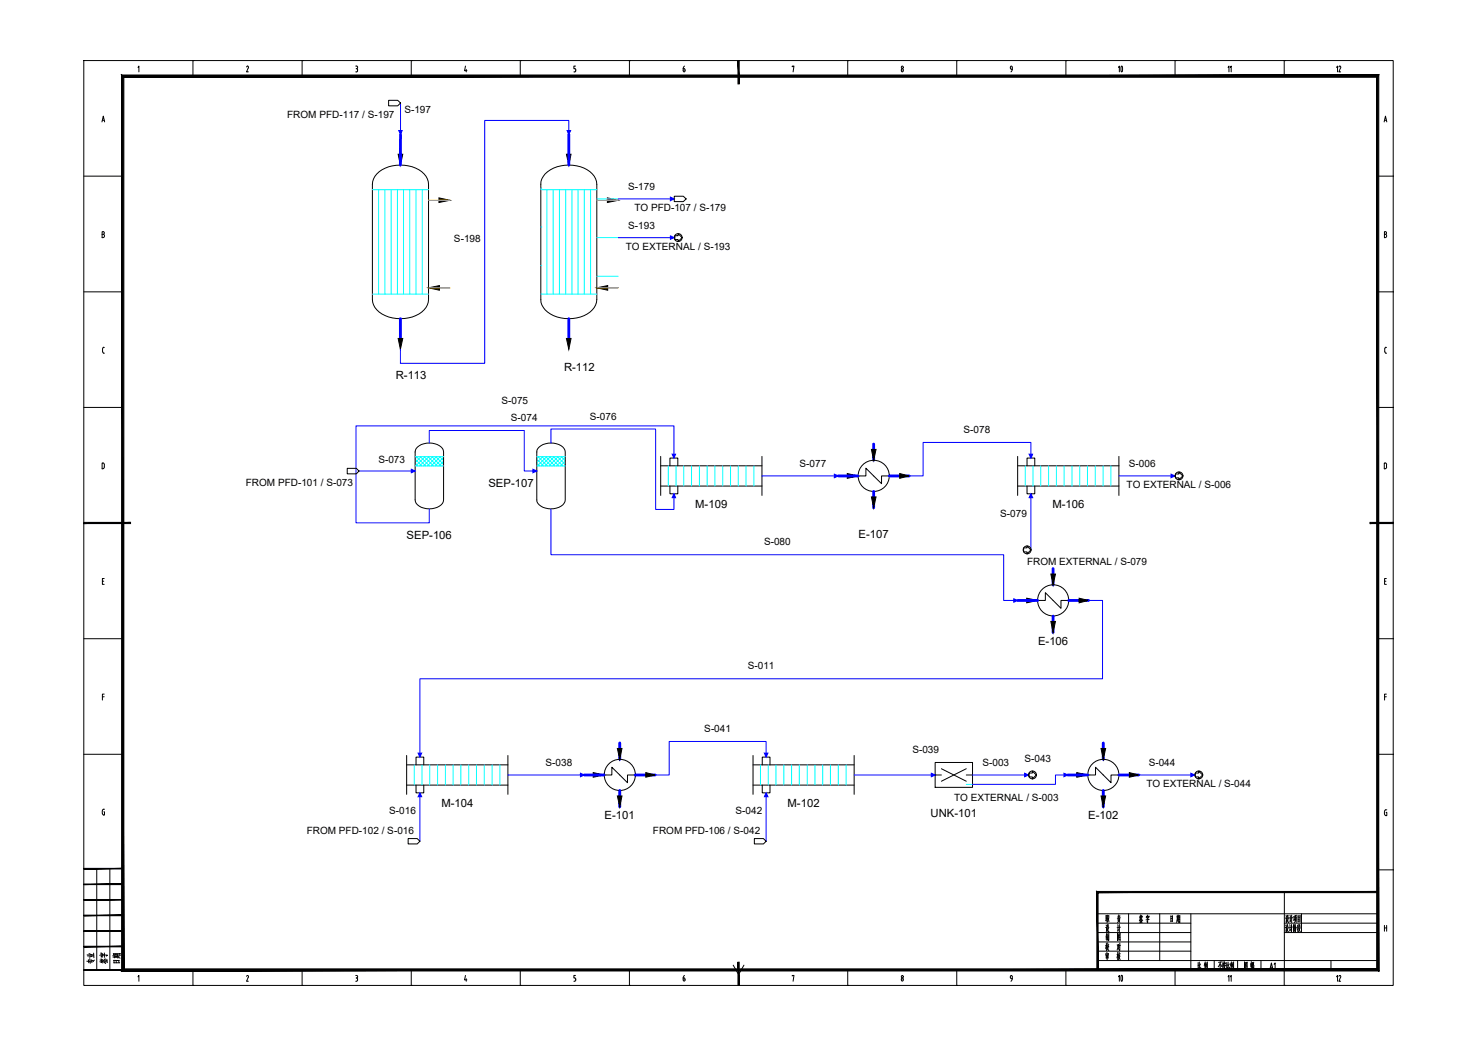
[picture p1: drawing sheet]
<svg xmlns="http://www.w3.org/2000/svg" width="420mm" height="297mm" viewBox="0 0 420 297" stroke-linecap="round" stroke-linejoin="round" font-family="sans-serif">
<g fill="none" stroke="#000" stroke-width=".28">
<path d="M23.8 17.2h372.3v262.9h-372.3zM39.2 19.2l.3-.4v1.6M54.8 17.2h.1M54.8 17.2v4.5M70.1 19l.3-.2 .2 .2-.5 1.4h.5M85.9 17.2h.1M85.9 17.2v4.5M101.1 18.8h.3M101.2 19.5h.2M101.4 18.8l.2 .2v.3l-.2 .2 .3 .4M101.6 19.9v.2M116.9 17.2h.1"/>
<path d="M116.9 17.2v4.5M132.3 18.8l-.2 1.3h.6M132.5 19.7v.7M147.9 17.2h.1M147.9 17.2v4.5M163.4 19.5l.3 .4M163.6 18.8h-.5v.7h.3M163.6 19.9v.2M178.9 17.2h.1M178.9 17.2v4.5M194.2 19.5h.3M194.2 19.5v.6"/>
<path d="M194.5 19.5l.2 .4M194.6 18.8l-.4 .7M194.7 19.9v.2M210 17.2h.1M225.2 19v-.2h.5l-.2 1.6M241 17.2h.1M241 17.2v4.5M256.2 19.9l.3-.4 .3 .4M256.2 19.9v.2M256.7 19.9v.2M272 17.2h.1M272 17.2v4.5"/>
<path d="M287.2 19.1l.3-.3 .3 .3M287.2 19.2l.2 .4 .4 .1v-.5M287.8 19.6l-.4 .8M303 17.2h.1M303 17.2v4.5M334 17.2h.1M334 17.2v4.5M365.1 17.2h.1M365.1 17.2v4.5M29 34.7l.4-1.7 .3 1.7M29.1 34.2h.6M101.1 20.4h.3"/>
<path d="M101.7 20.1l-.3 .3M163.7 20.1l-.1 .3h-.5M194.2 20.1l.3 .3 .3-.3M256.2 20.1l.3 .3 .3-.3M393.5 34.7l.4-1.7 .3 1.7M393.6 34.2h.6M23.8 50.1h11.1M391.7 50.1h4.4M396.1 50.1h.1M29 65.9l.6 .1v.4l-.2 .2 .3 .5-.2 .3-.5 .1zM29 66.6h.4M393.6 65.9l.5 .1v.4l-.2 .2 .3 .5-.2 .3-.4 .1z"/>
<path d="M393.6 66.6h.3M23.8 83h11.1M29.2 99.1v.9M29.2 100l.3 .4M29.4 98.7h.3M29.5 98.7l-.3 .4M391.7 83h4.4M393.6 99.1v.9M393.7 100l.3 .4M394.2 98.7l-.4 .1-.1 .3M396.1 83h.1M23.8 115.8h11.1"/>
<path d="M29.4 100.4h.3M391.7 115.8h4.4M393.9 100.4h.3M396.1 115.8h.1M29.3 133.2l.3-.2 .1-.9-.2-.4-.5-.1v1.7h.3M393.8 131.6h-.3v1.7h.3M393.8 131.6l.4 .5M394.2 132.1v.6M394.2 132.7l-.4 .5M396.1 148.7h.1M29.1 165.2h.4M29.6 164.5h-.5v1.6h.5"/>
<path d="M393.6 165.2h.4M394.1 164.5h-.5v1.6h.5M23.8 181.6h11.1M29.1 198.1h.5M29.6 197.3h-.5v1.7M391.7 181.6h4.4M393.6 198.1h.5M394.1 197.3h-.5v1.7M396.1 181.6h.1M23.8 214.4h11.1M391.7 214.4h4.4M396.1 214.4h.1"/>
<path d="M29.1 230.5v.7M29.1 231.2l.3 .4M29.5 230.7h.2v1h-.3M29.7 230l-.4 .1-.2 .4M393.6 230.7v.7M393.6 231.4l.3 .4M393.9 230.2h.3M393.9 230.2l-.3 .4M394 230.9h.2v.9h-.3M27.5 246.9v28.8M31.2 246.9v28.8M312 259.7h79.7"/>
<path d="M320.8 259.7v13.3M329.7 259.7v13.3M338.5 259.7v16M365.1 253.6v26.5M370 259.7v5.4M391.7 247.3h4.4M396.1 247.3h.1M39.2 277.7l.3-.4v1.6M54.8 275.7v4.4M70.1 277.5l.3-.2 .2 .2-.5 1.4h.5M85.9 275.7v4.4M101.1 277.3h.3"/>
<path d="M101.1 278.9h.3M101.2 278h.2M101.4 277.3l.2 .1v.4l-.2 .2 .3 .3M101.6 278.4v.1M101.7 278.5l-.3 .4M116.9 275.7v4.4M132.3 277.3l-.2 1.2h.6M132.5 278.2v.7M147.9 275.7v4.4M163.1 278.9h.3M163.6 277.3h-.5v.7a.48 .48 0 0 1 .5 .3 .48 .48 0 0 1-.2 .6M178.9 275.7v4.4"/>
<path d="M194.2 278a.43 .43 0 0 1 .5 .3 .43 .43 0 0 1-.4 .5zM194.6 277.3l-.4 .7M208.4 274.3l1.6 2.7 1.5-2.7M225.2 277.4v-.1h.5l-.2 1.6M241 275.7v4.4M256.4 278a.36 .36 0 0 1 .4 .4 .36 .36 0 0 1-.5 .3zM272 275.7v4.4M287.2 277.6l.3-.3 .3 .3M287.2 277.7l.3 .5M287.5 278.2h.3M287.8 277.7l-.1 .8-.3 .4M303 275.7v4.4"/>
<path d="M312 273h79.7M312 262.4h26.5M312 265.1h26.5M312 267.7h26.5M312 270.4h26.5M324.1 261.6l.1 .4M324.2 260.1l-.2 .9M324.2 260.5l.1 .4M324.3 261.6v.3M324.3 260.8l.6 .8M324.3 260.8l-.4 1M324.4 260.5h-.3"/>
<path d="M324.5 261.3l-.4 .1M324.6 260.2l-.2 .6M324.6 261.6l-.1 .5M324.6 260.5v.4M324.7 262.1l-.7 .1M324.8 260.5h-.3M325.9 260.4v.5M326.2 260.1l.1 .3M326.2 261.1v1.2l-.2-.3M326.4 260.8l-.4 .1M326.5 260.7l-.3 .5M326.6 260.5h-.7"/>
<path d="M326.7 260.4l-.2 .4M326.7 261.4l-.9 .1M332.9 260.3v1.7M333.2 261.1h-.3M333.3 261.8l-.4 .1M333.3 260.4l-.4 .1M333.3 260.3v1.7M334 275.7v4.4M334.7 260.1v1.4M334.7 261.6l-.2 .6M334.8 261.6l.1 .4M334.9 260.8l-.2 .1"/>
<path d="M334.9 261.1l-.2 .1M335 260.1l-.1 1.3M335.1 260.5l-.6 .1M335.1 261.4l-.6 .2M335.2 260.3l-.1 1.1M335.4 261.3l-.3 .1v.8M335.4 260.8h-.2M335.4 260.3v1.9l-.2-.1M335.4 260.3l-.2 .1M340.6 273.6v1.7M340.9 274.3l-.3 .1M340.9 275l-.4 .4"/>
<path d="M340.9 273.5v1.7l.3 .2h.1v-.5M341.3 274l-.4 .6M342.5 273.8v1.7M342.6 273.4l-.3 1M342.7 274.5l.1 .3M342.7 274.2l.2-.1-.2 1.2M342.8 273.8l-.2 .9M343 273.7l-.4 .1M343.1 274v.9M343.2 273.4v2.1l-.1-.3M345.2 273v2.7M346.9 273.9v1.5"/>
<path d="M346.9 273.5l-.6 1.3M347 274.1l.3 .6M347.3 273.4l-.9 .1M347.7 273.3v2.2l-.2-.3M347.8 274.3l-.3 .4M347.8 274l-.3 .1M347.9 273.7l-.1 .5M348.1 274l-.1 .9 .3 .5M348.1 273.3v.4M348.2 274.5l-.4 1M348.3 273.8l-.4 .1M348.3 273.7v.4"/>
<path d="M348.4 274.4l-.6 .2M348.7 273.6v1.6M349 274.3l-.3 .1M349.1 273.5v1.7l.2 .2h.2v-.5M349.4 274l-.3 .6M350 273.8v1.7M350.1 273.4l-.3 1M350.1 274.4l.1 .3M350.2 274.2l.2-.1-.3 1.2M350.2 273.8l-.2 .9M350.4 273.7l-.3 .1M350.5 273.9v1"/>
<path d="M350.7 273.4v2.1l-.2-.3M351.8 273v2.7M353.8 275.4v-1.9v2M353.8 275.3l.7 .1M354.1 274.2l.4 .4M354.1 274.9l.1 .3M354.1 274.6l.1 .3M354.2 273.8l-.3 .5M354.3 274h-.2M354.4 273.9l-.5 .9M354.5 273.5v1.9M354.5 273.6l-.7 .1"/>
<path d="M355.6 273.9v.9M355.7 273.3v2.2M355.9 273.9l-.1 .7M355.9 274l-.3 .1M356 274.5v1M356.1 273.8v.6M356.2 274.6v.8M356.3 273.8v.5h-.2M356.3 273.9h-.2M356.4 275h-.4M356.4 275.4h-.4M356.4 274.5l-.4 .1"/>
<path d="M356.4 274.4v1M356.4 273.5l-.4 .1M365.1 262.4h26.6M365.1 265.1h26.6M365.5 262.9l.1 .4M365.6 260.3l.1 .3M365.6 263.5v1M365.6 263.6h-.2M365.7 260.9l-.3 .1M365.7 260.8v1.1M365.7 264.2l-.2 .5M365.8 264l.5 .9"/>
<path d="M365.8 261.6l-.2 .5M365.9 261.4l.5 .8M365.9 263.3l-.2 .5M365.9 262.8v.5M365.9 260.2l-.2 1M366 262.8l.1 .8h.2M366 262.9l-.1 .1M366.1 260.2v.6l.3 .1M366.1 260.3h-.2M366.1 263.8h-.3M366.2 263.7l-.6 1.2M366.2 261.1l-.4 .1"/>
<path d="M366.2 261.1l-.5 1.1M366.6 260.9l.2-.1v1.1M366.6 262.8l.2 .4M366.7 263.5v1.1M366.7 260.2l.1 .3M366.7 263.5l-.2 .1M366.8 264.2l-.1 .5M366.9 261.5l-.2 .5M367.1 262.8v2.1M367.2 260.1v2.1M367.4 263.5l-.6 .1M367.5 260.8l-.6 .2"/>
<path d="M367.7 262.8v2M367.9 260.6v.9M367.9 262.9l-.2 .1M367.9 262.9l-.1 1.3-.1-.2M368 260.5l-.3 .1M368.1 263.6l-.3 1.3M368.1 261.3l-.4 .3M368.1 260.6v1.1M368.2 263l.4 .8M368.2 262.7l-.3 1M368.3 263.6v1.3M368.3 260.9l-.3 1.4"/>
<path d="M368.3 260.3l-.1 .4M368.3 261.7l.2 .5M368.5 260.7h-.4M368.5 260.6v1.1M368.6 260.2l-.5 .1M368.9 263v1.8M369 260.2v1.9M369.1 263.7h-.2M369.1 263.3l-.2 .1M369.1 264l-.3 .2M369.1 262.8l-.2 .3M369.3 264l.3 .8"/>
<path d="M369.3 262.8l-.1 1M369.3 263l.2-.1v.6M369.5 261.3l-.5 .1M369.5 260.8l-.5 .1M369.5 263.5l.1 .1M369.5 263.8l-.2 .1M369.6 263.8l-.6 1.1M369.6 261.8l-.6 .1M369.6 260.3l-.6 .1M369.6 260.3v1.8M378.4 273v2.7M393.6 263v1.7"/>
<path d="M393.6 263.8h.6M394.2 263v1.7M54.8 280.1h.1M85.9 280.1h.1M116.9 280.1h.1M147.9 280.1h.1M178.9 280.1h.1M210 280.1h.1M241 280.1h.1M272 280.1h.1M303 280.1h.1M334 280.1h.1"/>
<path d="M365.1 280.1h.1"/>
<circle cx="256.5" cy="19.1" r=".32"/>
<circle cx="256.5" cy="277.6" r=".32"/>
</g>
<g fill="#000" stroke="#000" stroke-width=".28">
<path d="M209.8 17.2l.3 6.7v-6.7zM209.8 17.2l.3 6.7h-.3z"/>
<path d="M34.6 21.3l.6 254.1v-253.4zM34.6 21.3l.6 254.1-.6 .6zM34.6 276l356.8-.6h-356.2zM34.6 276l356.8-.6 .6 .6zM391.4 22v253.4l.6 .6zM392 21.3v254.7l-.6-254zM35.2 22h356.2l.6-.7zM34.6 21.3h357.4l-356.8 .7z"/>
<path d="M23.8 148.5v.3l13.3-.3zM23.8 148.8l13.3-.3v.3z"/>
<path d="M389.5 148.8h6.6v-.3zM389.5 148.5h6.6l-6.6 .3z"/>
<path d="M23.8 255.8h11.1v-.1zM23.8 255.7h11.1l-11.1 .1z"/>
<path d="M23.8 251.4h11.1v-.1zM23.8 251.3h11.1l-11.1 .1z"/>
<path d="M23.8 247h11.1v-.2zM23.8 246.8h11.1l-11.1 .2z"/>
<path d="M312.2 253.7h79.5v-.3zM311.8 253.4h79.9l-79.5 .3zM311.8 253.4l.4 22.3v-22zM311.8 253.4l.4 22.3h-.4z"/>
<path d="M23.8 275.8h11.1v-.2zM23.8 275.6h11.1l-11.1 .2z"/>
<path d="M23.8 269.1h11.1v-.1zM23.8 269h11.1l-11.1 .1z"/>
<path d="M23.8 264.7h11.1v-.2zM23.8 264.5h11.1l-11.1 .2z"/>
<path d="M23.8 260.3h11.1v-.2zM23.8 260.1h11.1l-11.1 .2z"/>
<path d="M209.8 273.5v6.6h.3zM209.8 273.5h.3v6.6z"/>
</g>
<g fill="none" stroke="#000" stroke-width=".28">
<path d="M107.1 49.4a10.3 10.3 0 0 1 13.5 0 4.4 4.4 0 0 1 1.2 3v32.7a5.8 5.8 0 0 1-4.6 5 10 10 0 0 1-10.6-2.7l-.7-1.5v-.8v-32.7a4.4 4.4 0 0 1 1.2-3zM155 49.4a10.3 10.3 0 0 1 13.4 0 4.4 4.4 0 0 1 1.3 3v32.7a6.1 6.1 0 0 1-5.8 5.3 9.4 9.4 0 0 1-9.4-3l-.7-1.5-.1-.8v-32.7a4.1 4.1 0 0 1 1.3-3zM118.7 127.1a5.4 5.4 0 0 1 7.1 .4l.3 1v13.6a3.6 3.6 0 0 1-4.1 2.5 3.6 3.6 0 0 1-4-2.5v-13.6l.3-1zM153.3 127.1a5.3 5.3 0 0 1 7 .4l.4 1v13.6a3.6 3.6 0 0 1-4.1 2.5 3.6 3.6 0 0 1-4-2.5v-13.6v-.5zM187.8 138.2h28.8M187.8 132.4h28.8M187.8 129.7v11.1M190.4 132.4v-2.2h2.3v2.2M190.4 138.2v2.2h2.3v-2.2M216.6 129.7v11.1M244 135.3h2.2v-2.2l4.4 4.4v-2.2h2.2M289.3 138.2h28.8"/>
<path d="M289.3 129.7v11.1M289.3 132.4h28.8M292 132.4v-2.2h2.2v2.2M292 138.2v2.2h2.2v-2.2M318.1 129.7v11.1M295 170.7h2.2v-2.2l4.4 4.4v-2.2h2.2M115.6 214.7v11.1M115.6 217.4h28.8M118.3 217.4v-2.2h2.2v2.2M144.4 214.7v11.1M214.1 217.4h28.7M214.1 214.7v11.1"/>
<path d="M216.7 217.4v-2.2h2.2v2.2M242.8 214.7v11.1M115.6 223.2h28.8M118.3 223.2v2.2h2.2v-2.2M171.7 220.3h2.2v-2.2l4.5 4.4v-2.2h2.2M214.1 223.2h28.7M216.7 223.2v2.2h2.2v-2.2M309.2 220.3h2.2v-2.2l4.4 4.4v-2.2h2.3"/>
<circle cx="248.4" cy="135.3" r="4.4"/>
<circle cx="299.4" cy="170.7" r="4.4"/>
<circle cx="176.2" cy="220.3" r="4.4"/>
<circle cx="313.7" cy="220.3" r="4.4"/>
</g>
<g fill="none" stroke="#0ff" stroke-width=".28">
<path d="M105.9 53.9h15.9M107.6 53.9v29.7M109.4 53.9v29.7M111.2 53.9v29.7M113 53.9v29.7M114.7 53.9v29.7M116.5 53.9v29.7M118.3 53.9v29.7M120 53.9v29.7M153.7 53.9h16M155.5 53.9v29.7M157.3 53.9v29.7"/>
<path d="M159 53.9v29.7M160.8 53.9v29.7M162.6 53.9v29.7M164.3 53.9v29.7M166.1 53.9v29.7M167.9 53.9v29.7M105.9 83.6h15.9M153.7 83.6h16M118 131.6l.8 .8M118 130.5l1.9 1.9M118 129.8h8.1M118 132.4h8.1"/>
<path d="M118.4 129.8l2.6 2.6M118.6 129.8l-.6 .6M119.5 129.8l2.6 2.6M119.7 129.8l-1.7 1.7M120.6 129.8l2.6 2.6M120.8 129.8l-2.6 2.6M121.7 129.8l2.6 2.6M121.9 129.8l-2.6 2.6M122.8 129.8l2.6 2.6M123 129.8l-2.6 2.6M123.9 129.8l2.2 2.2M124.1 129.8l-2.6 2.6"/>
<path d="M125 129.8l1.1 1.1M125.2 129.8l-2.6 2.6M126.1 129.8v.1M126.1 130l-2.4 2.4M126.1 131.1l-1.3 1.3M126.1 132.2l-.3 .2M152.6 129.8h8M152.6 132.4h8.1M152.6 131.6l.8 .8M152.6 130.5l1.9 1.9M153 129.8l2.6 2.6M153.2 129.8l-.6 .6"/>
<path d="M154.1 129.8l2.6 2.6M154.3 129.8l-1.7 1.7M155.2 129.8l2.6 2.6M155.4 129.8l-2.6 2.6M156.3 129.8l2.6 2.6M156.4 129.8l-2.5 2.6M157.4 129.8l2.6 2.6M157.6 129.8l-2.6 2.6M158.5 129.8l2.2 2.2M158.7 129.8l-2.6 2.6M159.5 129.8l1.2 1.1M159.8 129.8l-2.6 2.6"/>
<path d="M160.7 130l-2.5 2.4M160.7 131.1l-1.4 1.3M160.7 132.2l-.3 .2M190 132.4v5.8M192.2 132.4v5.8M194.4 132.4v5.8M196.6 132.4v5.8M198.8 132.4v5.8M201 132.4v5.8M203.2 132.4v5.8M205.5 132.4v5.8M207.7 132.4v5.8"/>
<path d="M209.9 132.4v5.8M212.1 132.4v5.8M214.3 132.4v5.8M291.5 132.4v5.8M293.7 132.4v5.8M295.9 132.4v5.8M298.1 132.4v5.8M300.3 132.4v5.8M302.5 132.4v5.8M304.7 132.4v5.8M306.9 132.4v5.8M309.1 132.4v5.8"/>
<path d="M311.3 132.4v5.8M313.6 132.4v5.8M315.8 132.4v5.8M117.8 217.4v5.8M120 217.4v5.8M122.2 217.4v5.8M124.4 217.4v5.8M126.6 217.4v5.8M128.8 217.4v5.8M131 217.4v5.8M133.3 217.4v5.8M135.5 217.4v5.8"/>
<path d="M137.7 217.4v5.8M139.9 217.4v5.8M142.1 217.4v5.8M216.2 217.4v5.8M218.4 217.4v5.8M220.6 217.4v5.8M222.8 217.4v5.8M225 217.4v5.8M227.2 217.4v5.8M229.5 217.4v5.8M231.7 217.4v5.8M233.9 217.4v5.8"/>
<path d="M236.1 217.4v5.8M238.3 217.4v5.8M240.5 217.4v5.8"/>
</g>
<g fill="none" stroke="#00f" stroke-width=".8">
<path d="M113.9 38.2l-.1 8.7M161.7 38.2v8.7M113.8 90.6v5.6M161.7 90.6v5.6M238.3 135.3h5.7M248.4 126.2v4.6M248.4 139.7v4.6M252.8 135.3h5.6M289.3 170.7h5.7M299.4 161.6v4.7M299.4 175.1v4.7M303.8 170.7h5.6"/>
<path d="M176.2 211.2v4.6M313.6 211.2v4.6M166.1 220.3h5.6M176.2 224.7v4.6M180.6 220.3h5.6M303.6 220.3h5.6M313.6 224.7v4.6M318.1 220.3h5.6"/>
</g>
<g fill="#000" stroke="#000" stroke-width=".28">
<path d="M113.2 43.8h1.3l-.7 3.1zM124.8 56.2l3.1 .7-3.1 .7zM161 43.8h1.3l-.6 3.1zM172.7 56.2l3.1 .7-3.1 .7zM113.2 96.2h1.3l-.7 3.1zM121.8 81.8l3.1-.6v1.3zM161 96.2h1.3l-.6 3.1zM169.7 81.8l3-.6v1.3zM240.9 134.6l3.1 .7-3.1 .7zM247.7 127.7h1.3l-.6 3.1zM255.8 134.6l2.6 .7-2.6 .7zM247.7 141.3h1.3l-.6 3z"/>
<path d="M291.9 170l3.1 .7-3.1 .7zM298.7 163.2h1.3l-.6 3.1zM298.7 176.6h1.3l-.6 3.2zM306.8 170l2.6 .7-2.6 .7zM175.5 212.8h1.3l-.6 3zM313 212.8h1.3l-.7 3zM168.6 219.6l3.1 .7-3.1 .6zM175.5 226.3h1.3l-.6 3zM183.6 219.6l2.6 .7-2.6 .6zM306.1 219.6l3.1 .7-3.1 .6zM313 226.3h1.3l-.7 3zM321 219.6l2.7 .7-2.7 .6z"/>
</g>
<!-- layer: equipment_outline -->
<path d="M265.8 216.7h10.7v7.1h-10.7z" fill="none" stroke="#000" stroke-width=".28"/>
<!-- layer: internal_symbol -->
<path d="M267.6 218.5l7.1 3.6M274.7 218.5l-7.1 3.6" fill="none" stroke="#000" stroke-width=".28"/>
<!-- layer: process_line -->
<path d="M265.8 220.3h1.8M274.7 220.3h1.8" fill="none" stroke="#000" stroke-width=".28"/>
<!-- layer: EQUIPMENT -->
<path d="M153.7 53.5h.1M169.7 56.5h6.1M153.7 64.5h.1M153.7 75.5h.1M169.7 67.5h6.1M169.7 78.5h6.1M274.7 223h1.8" fill="none" stroke="#0ff" stroke-width=".28"/>
<path d="M121.8 56.9h6.1M169.7 56.9h6.1M121.8 81.8h6.1h-3M169.7 81.8h6.1h-3.1" fill="none" stroke="#ffbf00" stroke-width=".38"/>
<!-- layer: STREAM -->
<g fill="none" stroke="#00f" stroke-width=".28">
<path d="M113.9 29.3v8.9M161.7 38.2v-4h-23.9v69.1h-24v-4M175.8 56.5h15.9M175.8 67.5h15.9M102.1 133.9h15.9M122 125.9v-3.5h27v11.5h3.6M156.6 125.9v-4h29.8v22.9h5.2v-4.4M191.6 130.2v-9.1h-90.4v27.5h20.8v-4M216.6 135.3h21.7M293.1 130.2v-4.4h-30.7v9.5h-4M318.1 135.3h15.9M156.6 144.6v13.1h128.7v13h4"/>
<path d="M293.1 140.4v15.9M309.4 170.7h4v22.2h-194v22.3M217.8 215.2v-4.4h-27.6v9.5h-4M119.4 225.4v13.7M144.4 220.3h21.7M217.8 225.4v13.7M242.8 220.3h23M276.5 220.3h15.9M303.6 220.3h-3.6v2.7h-23.5M323.7 220.3h15.9"/>
</g>
<!-- layer: STREAM_ARROW -->
<g fill="#00f" stroke="#00f" stroke-width=".28">
<path d="M291.3 219.8l1.1 .5-1.1 .5z"/>
<path d="M332.9 134.8l1.1 .5-1.1 .5z"/>
<path d="M118.9 214.1h1l-.5 1.1z"/>
<path d="M119.4 225.4l.5 1.1h-1z"/>
<path d="M165 219.8l1.1 .5-1.1 .5z"/>
<path d="M264.7 219.8l1.1 .5-1.1 .5z"/>
<path d="M217.3 214.1h1l-.5 1.1z"/>
<path d="M217.8 225.4l.5 1.1h-1z"/>
<path d="M302.5 219.8l1.1 .5-1.1 .5z"/>
<path d="M338.5 219.8l1.1 .5-1.1 .5z"/>
<path d="M116.9 133.4l1.1 .5-1.1 .5z"/>
<path d="M151.5 133.4l1.1 .5-1.1 .5z"/>
<path d="M191.1 129.1h1l-.5 1.1z"/>
<path d="M191.6 140.4l.5 1.1h-1z"/>
<path d="M237.2 134.8l1.1 .5-1.1 .5z"/>
<path d="M292.6 129.1h1l-.5 1.1z"/>
<path d="M293.1 140.4l.5 1.1h-1z"/>
<path d="M288.2 170.2l1.1 .5-1.1 .5z"/>
<path d="M190.6 56l1.1 .5-1.1 .6z"/>
<path d="M190.6 67l1.1 .5-1.1 .5z"/>
<path d="M113.4 37.1h.9l-.4 1.1z"/>
<path d="M161.2 37.1h1l-.5 1.1z"/>
</g>
<!-- layer: CONNECTOR -->
<g fill="none" stroke="#000" stroke-width=".28">
<path d="M110.5 28.5h2.6l.8 .8-.8 .8h-2.6zM191.7 55.8h2.6l.8 .7-.8 .8h-2.6zM191.8 67h1v-.6l1.1 1.1-1.1 1.2v-.6h-1zM98.7 133.1h2.6l.8 .8-.8 .8h-2.6zM334.2 134.7h.9v-.5l1.1 1.1-1.1 1.1v-.6h-.9zM291 155.7h1v-.5l1.1 1.1-1.1 1.1v-.5h-1zM292.6 219.7h.9v-.5l1.1 1.1-1.1 1.1v-.6h-.9zM339.8 219.7h1v-.5l1.1 1.1-1.1 1.1v-.6h-1zM116 238.4h2.6l.8 .7-.8 .8h-2.6zM214.4 238.4h2.6l.8 .7-.8 .8h-2.6z"/>
<circle cx="192.8" cy="67.5" r="1.12"/>
<circle cx="335.2" cy="135.3" r="1.12"/>
<circle cx="292" cy="156.3" r="1.12"/>
<circle cx="293.5" cy="220.3" r="1.12"/>
<circle cx="340.8" cy="220.3" r="1.12"/>
</g>
<text font-size="6.6" x="315.7" y="280.8">10</text>
<text font-size="6.2" x="315.7" y="22.2">10</text>
<g font-size="5.7">
<text x="27.9" y="275.2" transform="rotate(-90 27.9 275.2)">专业</text>
<text x="30.7" y="274.8">日期</text>
</g>
<g font-size="5.3">
<text x="312.9" y="263.5">职 责</text>
<text x="313.3" y="268.5">制 图</text>
<text x="31.4" y="275.2" transform="rotate(-90 31.4 275.2)">签字</text>
<text x="313.3" y="274.1">审 核</text>
</g>
<g font-size="4.4">
<text x="378.5" y="21.5">12</text>
<text x="363.4" y="276.6" transform="rotate(-90 363.4 276.6)">A1</text>
<text x="382.1" y="280.1" transform="rotate(-90 382.1 280.1)">12</text>
</g>
<g font-size="4">
<text x="351" y="21.5" transform="rotate(-90 351 21.5)">11</text>
<text x="351" y="280.1" transform="rotate(-90 351 280.1)">11</text>
</g>
<g font-size="3.2">
<text x="112.5" y="107.8">R-113</text>
<text x="160.3" y="105.6">R-112</text>
<text x="138.8" y="138.5">SEP-107</text>
<text x="197.6" y="144.3">M-109</text>
<text x="299.2" y="144.3">M-106</text>
<text x="115.6" y="153.1">SEP-106</text>
<text x="244.1" y="152.9">E-107</text>
<text x="295.1" y="183.3">E-106</text>
<text x="125.5" y="229.3">M-104</text>
<text x="171.9" y="232.9">E-101</text>
<text x="223.9" y="229.3">M-102</text>
<text x="264.5" y="232.3">UNK-101</text>
<text x="309.4" y="232.9">E-102</text>
</g>
<g font-size="2.8">
<text x="81.6" y="33.6">FROM PFD-117 / S-197</text>
<text x="115" y="32">S-197</text>
<text x="178.6" y="54.1">S-179</text>
<text x="178.6" y="65.1">S-193</text>
<text x="180.3" y="60.1">TO PFD-107 / S-179</text>
<text x="129.1" y="68.8">S-198</text>
<text x="177.9" y="71.1">TO EXTERNAL / S-193</text>
<text x="142.6" y="114.9">S-075</text>
<text x="145.2" y="119.7">S-074</text>
<text x="167.7" y="119.3">S-076</text>
<text x="273.9" y="123.1">S-078</text>
<text x="107.6" y="131.5">S-073</text>
<text x="227.3" y="132.8">S-077</text>
<text x="320.9" y="132.8">S-006</text>
<text x="69.9" y="138.2">FROM PFD-101 / S-073</text>
<text x="320.3" y="138.8">TO EXTERNAL / S-006</text>
<text x="284.3" y="147">S-079</text>
<text x="217.2" y="155">S-080</text>
<text x="292" y="160.6">FROM EXTERNAL / S-079</text>
<text x="212.6" y="190.3">S-011</text>
<text x="200.2" y="208.1">S-041</text>
<text x="259.4" y="214.1">S-039</text>
<text x="155.1" y="217.8">S-038</text>
<text x="279.3" y="217.8">S-003</text>
<text x="291.2" y="216.7">S-043</text>
<text x="326.5" y="217.8">S-044</text>
<text x="271.2" y="227.6">TO EXTERNAL / S-003</text>
<text x="325.9" y="223.8">TO EXTERNAL / S-044</text>
<text x="110.6" y="231.5">S-016</text>
<text x="209.1" y="231.5">S-042</text>
<text x="87.2" y="236.9">FROM PFD-102 / S-016</text>
<text x="185.6" y="236.9">FROM PFD-106 / S-042</text>
</g>
</svg>
